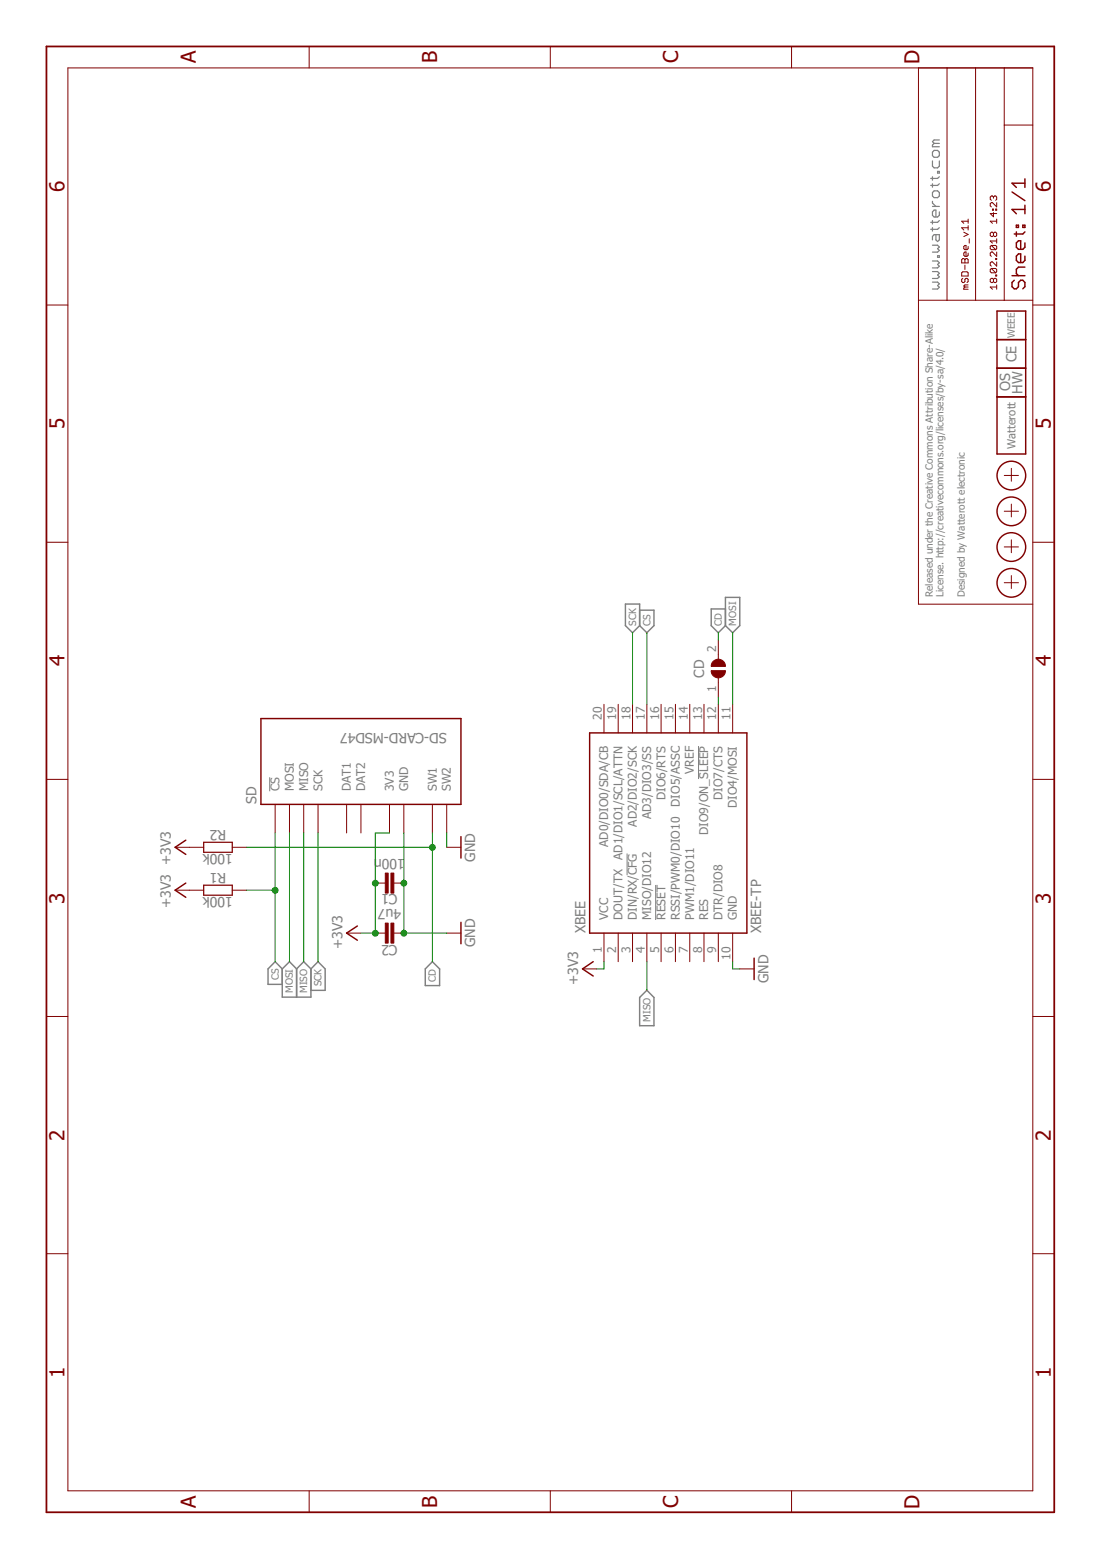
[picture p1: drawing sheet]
<svg xmlns="http://www.w3.org/2000/svg" width="210mm" height="297mm" viewBox="0 0 210 297" stroke-linecap="round" stroke-linejoin="round" font-family="sans-serif">
<g fill="none" stroke="#808080" stroke-width=".23">
<path d="M177.6 30.6v1l.3 .4h.7l.3-.4v-1M177.6 36.7l.3-.4h.7l.3 .4v.6l-.3 .3h-.7l-.3-.3zM177.6 33.7v.6M177.6 35v.6M177.6 38.3v.4l.7 .6M177.6 39.3h1.3M177.9 28.6h.7l.3 .4v.6l-.3 .4h-.7l-.3-.4v-.6zM177.9 27.3l-.3 .3v.3h1.3M177.9 27.3h1M178.6 32.6h.3v.4h-.3zM178.9 35l-.3 .3h-1.3M178.9 33.7l-.3 .3h-1.3"/>
<path d="M178.9 26.6h-1l-.3 .4 .3 .3M177.6 53.7h1l.3 .3-.3 .4 .3 .3-.3 .3h-1M177.6 51.7h1l.3 .3-.3 .4 .3 .3-.3 .3h-1M177.6 49.7h1l.3 .3-.3 .4 .3 .3-.3 .3h-1M177.6 46.7h1l.3 .3-.3 .3 .3 .4-.3 .3h-1M177.6 42v.7M177.6 43.3v.7M178.3 44.7v1l.3 .3 .3-.3v-1h-1l-.3 .3v.7M178.6 48.7h.3v.3h-.3zM178.9 40.3v.7l-.3 .3h-.7l-.3-.3v-.7l.3-.3h.4v1.3M178.9 43.3l-.3 .4h-1.3M178.9 42l-.3 .3h-1.3"/>
</g>
<path d="M51.4 148v2.7M133.1 142v6.3M119.4 162.5v4.1M124.9 168.5v6.7" fill="none" stroke="#808080" stroke-width=".19"/>
<path d="M119.1 115h2.7v4.1l-1.3 1.4-1.4-1.4zM121.8 116.2h2.8v2.9l-1.4 1.4-1.4-1.4M138.2 113.7h2.7v5.4l-1.3 1.4-1.4-1.4zM138.2 116h-2.7v3.1l1.3 1.4 1.4-1.4M53.8 184.5v5.4h5.4v-5.4M53.8 184.5l1.3-1.4 1.4 1.4M53.8 184.5l-1.4-1.4-1.3 1.4v2.9h2.7M56.5 184.5l1.3-1.4 1.4 1.4M56.5 184.5v5.4M59.2 184.5l1.4-1.4 1.3 1.4v4.1h-2.7M82.4 183.1l1.3 1.4v3.2h-2.7v-3.2zM123.2 188.6l1.4 1.3v5.4h-2.8v-5.4z" fill="none" stroke="#808080" stroke-width=".28"/>
<g fill="none" stroke="#800000" stroke-width=".19">
<path d="M12.9 12.9h183.8v271h-183.8zM58.9 8.8v4.1M104.8 8.8v4.1M150.8 8.8v4.1M174.9 12.9v102.1h21.8M180.4 12.9v44.3M185.8 12.9v44.3M191.3 12.9v44.3M189 39.8h.2v.2h-.2zM189.2 37.5l.2-.2h.3l.1 .2v.4l-.1 .2M189.2 37.5l-.2-.2-.4 .2v.4l.2 .2M189.2 37.5v.2"/>
<path d="M189.7 39.8h.1v.2h-.1zM189.8 38.6v.8l-.8-.8h-.2l-.2 .2v.4l.2 .2M191.3 23.8h5.4M8.8 58.1h4.1M174.9 57.2h21.8M183.2 51.9l.2-.1h.8l.2 .1v.7h-1.2zM183.4 53l-.2 .2v.4l.4 .2 .2-.2v-.4l.4-.2 .2 .2v.4l-.2 .2M183.4 49.2l.4 .2 .4-.2 .2 .2v.7h-1.2v-.7zM183.6 44.2l.8 .4-.8 .4M183.8 54.7l-.2 .4h.8M183.8 54.7h.6M183.8 49.4v.7"/>
<path d="M183.8 50.5v.8M184.4 46.9v.4l-.2 .2h-.4l-.2-.2v-.4l.4-.2v.8M184.4 48.2v.4l-.2 .2h-.4l-.2-.2v-.4l.4-.2v.8M184.4 54.3h-.6l-.2 .2 .2 .2M184.4 41.7v.8M184.4 43v.8M184.4 43.4h-1.2l.4 .4M184.4 42.1h-1.2l.4 .4M184.6 45.5v.8M188.8 46.7l-.2 .2v.4l.2 .2h.9M188.8 46.7h.9l.1 .2v.4l-.1 .2M188.8 51.1h.9l.1 .2v.4l-.1 .2"/>
<path d="M188.8 51.1l-.2 .2v.4l.2 .2h.9M188.8 51.1l.9 .8M188.8 46.7l.9 .8M189.2 53.2l-.2-.2-.4 .2v.4l.2 .2 .4-.2M189.2 53.2l.2-.2 .4 .2v.4l-.1 .2-.5-.2M189.2 44.4l.2-.2h.3l.1 .2v.4l-.1 .2-.5-.2M189.2 44.4l-.2-.2-.4 .2v.4l.2 .2h.2l.2-.2M189.2 40.5v.8l-.6-.6h1.2M189.2 44.4v.4M189.2 53.2v.4M189.7 52.4h.1v.2h-.1zM189.7 49.2h.1v.2h-.1z"/>
<path d="M189.8 54.7h-1.2l.4 .4M189.8 48v.8l-.8-.8-.4 .2v.4l.2 .2M189.8 42.1h-1.2l.4 .4M189.8 41.7v.8M189.8 45.5v.8M189.8 49.9v.8l-.8-.8h-.2l-.2 .2v.4l.2 .2M189.8 54.3v.8M189.8 45.9h-1.2l.4 .4M196.7 58.1h4.1M191.3 97.3h2.7M191.3 90.5h2.7M192.6 89.2v2.4"/>
<path d="M192.6 96v2.4M8.8 103.3h4.1M191.3 104.1h2.7M191.3 111h2.7M192.6 102.8v2.4M192.6 109.6v2.5M196.7 103.3h4.1M115 134.1v5.5M117.8 134.1v5.5M120.5 134.1v5.5M123.2 134.1v5.5M125.9 134.1v5.5"/>
<path d="M128.7 134.1v5.5M131.4 134.1v5.5M134.1 134.1v5.5M136.8 121.9v3.6M136.8 129.1v3.6M136.8 134.1v5.5M139.6 134.1v5.5M8.8 148.4h4.1M52.4 153.2v5.4M55.1 153.2v5.4M57.8 153.2v5.4M60.6 153.2v5.4"/>
<path d="M66 153.2v5.4M68.7 153.2v5.4M74.2 153.2v5.4M76.9 153.2v5.4M82.4 153.2v5.4M85.1 153.2v5.4M196.7 148.4h4.1M33.4 169.5h5.4M33.4 161.3h5.4M44.2 169.5h2.8M44.2 161.3h2.8M66 177.7h2.7"/>
<path d="M71.5 168.1h1.9M71.5 177.7h1.9M75 168.1h1.9M75 177.7h1.9M85.1 177.7h2.7M85.1 161.3h2.7M115 177.7v5.4M117.8 177.7v5.4M120.5 177.7v5.4M123.2 177.7v5.4M125.9 177.7v5.4M128.7 177.7v5.4"/>
<path d="M131.4 177.7v5.4M134.1 177.7v5.4M136.8 177.7v5.4M139.6 177.7v5.4M8.8 193.5h4.1M111 184.5h2.7M140.9 184.5h2.7M196.7 193.5h4.1M8.8 238.7h4.1M196.7 238.7h4.1M58.9 283.9v4.1M104.8 283.9v4.1"/>
<path d="M150.8 283.9v4.1"/>
</g>
<g fill="none" stroke="#800000" stroke-width=".28">
<path d="M192.8 36.6l2.4 1.6M195.2 39.9h-2.4l.8 .8M195.2 34.1v1.6M195.2 39.1v1.6M195.2 34.9h-2.4l.8 .8M189.9 59.2h5.5v27.2h-5.5zM192.8 52.5h2.4M193.2 53.4l-.4 .4v.8l.4 .4h.4l.4-.4v-.8l.4-.4h.4l.4 .4v.8l-.4 .4M193.6 42.9h.4v.4h-.4zM193.6 44.2v.8M194.8 42.9h.4v.4h-.4zM195.2 46.2v.9l-.4 .4h-.8l-.4-.4v-.9l.4-.4h.4v1.7"/>
<path d="M195.2 48.8v.8l-.4 .4h-.8l-.4-.4v-.8l.4-.5h.4v1.7M195.2 50.9h-1.2l-.4 .4v.8l.4 .4M195.2 44.2l-.4 .4h-1.6M189.9 75.6h5.5M189.9 70.1h5.5M189.9 64.7h5.5M49.7 136.8h38.1v16.4h-38.1zM112.3 139.6h30v38.1h-30zM35.4 160l-2 1.3 2 1.4M87.8 159.3v4.1M35.4 168.1l-2 1.4 2 1.4M68.1 176.3l-2.1 1.4 2.1 1.3"/>
<path d="M87.8 175.6v4.1M113 183.1l-2 1.4 2 1.3M143.6 182.4v4.1"/>
<circle cx="192.6" cy="97.4" r="2.73"/>
<circle cx="192.6" cy="90.6" r="2.73"/>
<circle cx="192.6" cy="111" r="2.73"/>
<circle cx="192.6" cy="104.2" r="2.73"/>
</g>
<path d="M8.8 8.8h192v279.2h-192z" fill="none" stroke="#800000" stroke-width=".34"/>
<g fill="#800000" stroke="#800000" stroke-width=".19">
<path d="M73.4 166.2h.5v3.9h-.5z"/>
<path d="M74.5 166.2h.5v3.9h-.5z"/>
<path d="M73.4 175.8h.5v3.8h-.5z"/>
<path d="M74.5 175.8h.5v3.8h-.5z"/>
</g>
<path d="M38.8 168.6h5.4v1.9h-5.4zM38.8 160.4h5.4v1.9h-5.4z" fill="none" stroke="#800000" stroke-width=".23"/>
<g fill="#800000" stroke="#800000" stroke-width=".19">
<path d="M135.8 125.9a1.37 1.37 0 0 1 1.5-.3 1.37 1.37 0 0 1 .9 1.3h-2.7v-.5z" fill-rule="evenodd"/>
<path d="M135.5 127.7h2.7a1.35 1.35 0 0 1-1.4 1.4 1.35 1.35 0 0 1-1.3-1.4z" fill-rule="evenodd"/>
</g>
<g fill="none" stroke="#008000" stroke-width=".19">
<path d="M120.5 120.5v13.6M123.2 120.5v13.6M136.8 120.5v1.4M136.8 132.7v1.4M139.6 120.5v13.6M52.4 158.6v24.5M55.1 158.6v24.5M57.8 158.6v24.5M60.6 158.6v24.5M74.2 158.6h-2.7v19.1h-2.8M76.9 158.6v19.1h8.2M82.4 158.6v24.5"/>
<path d="M85.1 158.6v2.7M47 169.5h5.4M47 161.3h35.4M115 183.1v1.4h-1.3M123.2 183.1v5.5M139.6 183.1v1.4h1.3"/>
</g>
<g fill="#008000" stroke="#008000" stroke-width=".19">
<circle cx="76.9" cy="168.2" r=".55"/>
<circle cx="76.9" cy="177.7" r=".55"/>
<circle cx="71.5" cy="168.2" r=".55"/>
<circle cx="71.5" cy="177.7" r=".55"/>
<circle cx="52.4" cy="169.5" r=".55"/>
<circle cx="82.4" cy="161.4" r=".55"/>
</g>
<g font-size="3.9" fill="#800000">
<text x="37.3" y="12.1" transform="rotate(-90 37.3 12.1)">A</text>
<text x="83.2" y="12.1" transform="rotate(-90 83.2 12.1)">B</text>
<text x="129.2" y="12.1" transform="rotate(-90 129.2 12.1)">C</text>
<text x="175.1" y="12.2" transform="rotate(-90 175.1 12.2)">D</text>
<text x="12.3" y="36.6" transform="rotate(-90 12.3 36.6)">6</text>
<text x="200.2" y="36.6" transform="rotate(-90 200.2 36.6)">6</text>
<text x="12.3" y="81.7" transform="rotate(-90 12.3 81.7)">5</text>
<text x="200.2" y="81.7" transform="rotate(-90 200.2 81.7)">5</text>
<text x="12.3" y="126.9" transform="rotate(-90 12.3 126.9)">4</text>
<text x="200.2" y="126.9" transform="rotate(-90 200.2 126.9)">4</text>
<text x="12.3" y="172.1" transform="rotate(-90 12.3 172.1)">3</text>
<text x="200.2" y="172.1" transform="rotate(-90 200.2 172.1)">3</text>
<text x="12.3" y="217.2" transform="rotate(-90 12.3 217.2)">2</text>
<text x="200.2" y="217.2" transform="rotate(-90 200.2 217.2)">2</text>
<text x="12.3" y="262.4" transform="rotate(-90 12.3 262.4)">1</text>
<text x="200.2" y="262.4" transform="rotate(-90 200.2 262.4)">1</text>
<text x="37.3" y="287.1" transform="rotate(-90 37.3 287.1)">A</text>
<text x="83.2" y="287.1" transform="rotate(-90 83.2 287.1)">B</text>
<text x="129.2" y="287.1" transform="rotate(-90 129.2 287.1)">C</text>
<text x="175.1" y="287.2" transform="rotate(-90 175.1 287.2)">D</text>
</g>
<g font-size="2.7" fill="#808080">
<text x="193.6" y="68.9" transform="rotate(-90 193.6 68.9)">CE</text>
<text x="192.4" y="74.5" transform="rotate(-90 192.4 74.5)">OS</text>
<text x="194.8" y="75" transform="rotate(-90 194.8 75)">HW</text>
<text x="134.1" y="129" transform="rotate(-90 134.1 129)">CD</text>
<text x="85.1" y="139.5" transform="rotate(-180 85.1 139.5)">SD-CARD-MSD47</text>
<text x="48.9" y="153.2" transform="rotate(-90 48.9 153.2)">SD</text>
<text x="43.1" y="158.1" transform="rotate(-180 43.1 158.1)">R2</text>
<text x="43.1" y="166.2" transform="rotate(-180 43.1 166.2)">R1</text>
<text x="44.4" y="162.7" transform="rotate(-180 44.4 162.7)">100k</text>
<text x="77.1" y="163.5" transform="rotate(-180 77.1 163.5)">100n</text>
<text x="90.5" y="164.1" transform="rotate(-90 90.5 164.1)">GND</text>
<text x="32.5" y="172.9" transform="rotate(-90 32.5 172.9)">+3V3 +3V3</text>
<text x="44.4" y="170.9" transform="rotate(-180 44.4 170.9)">100k</text>
<text x="75.7" y="170.3" transform="rotate(-180 75.7 170.3)">C1</text>
<text x="76.4" y="173" transform="rotate(-180 76.4 173)">4u7</text>
<text x="75.7" y="179.9" transform="rotate(-180 75.7 179.9)">C2</text>
<text x="111.5" y="177.7" transform="rotate(-90 111.5 177.7)">XBEE</text>
<text x="145" y="177.7" transform="rotate(-90 145 177.7)">XBEE-TP</text>
<text x="65.2" y="180.7" transform="rotate(-90 65.2 180.7)">+3V3</text>
<text x="90.5" y="180.4" transform="rotate(-90 90.5 180.4)">GND</text>
<text x="110.1" y="187.6" transform="rotate(-90 110.1 187.6)">+3V3</text>
<text x="146.4" y="187.2" transform="rotate(-90 146.4 187.2)">GND</text>
</g>
<g font-size="2.3" fill="#808080">
<text x="136.4" y="124.2" transform="rotate(-90 136.4 124.2)">2</text>
<text x="136.4" y="131.7" transform="rotate(-90 136.4 131.7)">1</text>
<text x="114.7" y="137" transform="rotate(-90 114.7 137)">20</text>
<text x="117.4" y="137" transform="rotate(-90 117.4 137)">19</text>
<text x="120.1" y="137" transform="rotate(-90 120.1 137)">18</text>
<text x="122.8" y="137" transform="rotate(-90 122.8 137)">17</text>
<text x="125.5" y="137" transform="rotate(-90 125.5 137)">16</text>
<text x="128.3" y="137" transform="rotate(-90 128.3 137)">15</text>
<text x="131" y="137" transform="rotate(-90 131 137)">14</text>
<text x="133.7" y="137" transform="rotate(-90 133.7 137)">13</text>
<text x="136.4" y="137" transform="rotate(-90 136.4 137)">12</text>
<text x="139.2" y="137" transform="rotate(-90 139.2 137)">11</text>
<text x="132.2" y="147.4" transform="rotate(-90 132.2 147.4)">VREF</text>
<text x="53.2" y="150.7" transform="rotate(-90 53.2 150.7)">CS</text>
<text x="56" y="150.7" transform="rotate(-90 56 150.7)">MOSI</text>
<text x="58.7" y="150.7" transform="rotate(-90 58.7 150.7)">MISO</text>
<text x="61.4" y="150.7" transform="rotate(-90 61.4 150.7)">SCK</text>
<text x="66.8" y="150.7" transform="rotate(-90 66.8 150.7)">DAT1</text>
<text x="69.6" y="150.7" transform="rotate(-90 69.6 150.7)">DAT2</text>
<text x="75" y="150.7" transform="rotate(-90 75 150.7)">3V3</text>
<text x="77.7" y="150.7" transform="rotate(-90 77.7 150.7)">GND</text>
<text x="83.2" y="150.7" transform="rotate(-90 83.2 150.7)">SW1</text>
<text x="85.9" y="150.7" transform="rotate(-90 85.9 150.7)">SW2</text>
<text x="124" y="156" transform="rotate(-90 124 156)">AD3/DIO3/SS</text>
<text x="126.7" y="152.4" transform="rotate(-90 126.7 152.4)">DIO6/RTS</text>
<text x="129.5" y="153.6" transform="rotate(-90 129.5 153.6)">DIO5/ASSC</text>
<text x="137.6" y="152.3" transform="rotate(-90 137.6 152.3)">DIO7/CTS</text>
<text x="140.4" y="153.8" transform="rotate(-90 140.4 153.8)">DIO4/MOSI</text>
<text x="115.9" y="161.2" transform="rotate(-90 115.9 161.2)">AD0/DIO0/SDA/CB</text>
<text x="121.3" y="157.4" transform="rotate(-90 121.3 157.4)">AD2/DIO2/SCK</text>
<text x="134.9" y="159" transform="rotate(-90 134.9 159)">DIO9/ON_SLEEP</text>
<text x="118.6" y="163.7" transform="rotate(-90 118.6 163.7)">AD1/DIO1/SCL/ATTN</text>
<text x="115.9" y="175.2" transform="rotate(-90 115.9 175.2)">VCC</text>
<text x="118.6" y="175.2" transform="rotate(-90 118.6 175.2)">DOUT/TX</text>
<text x="121.3" y="175.2" transform="rotate(-90 121.3 175.2)">DIN/RX/CFG</text>
<text x="124" y="175.2" transform="rotate(-90 124 175.2)">MISO/DIO12</text>
<text x="126.7" y="175.2" transform="rotate(-90 126.7 175.2)">RESET</text>
<text x="129.5" y="175.2" transform="rotate(-90 129.5 175.2)">RSSI/PWM0/DIO10</text>
<text x="132.2" y="175.2" transform="rotate(-90 132.2 175.2)">PWM1/DIO11</text>
<text x="134.9" y="175.2" transform="rotate(-90 134.9 175.2)">RES</text>
<text x="137.6" y="175.2" transform="rotate(-90 137.6 175.2)">DTR/DIO8</text>
<text x="140.4" y="175.2" transform="rotate(-90 140.4 175.2)">GND</text>
<text x="114.7" y="181.4" transform="rotate(-90 114.7 181.4)">1</text>
<text x="117.4" y="181.4" transform="rotate(-90 117.4 181.4)">2</text>
<text x="120.1" y="181.4" transform="rotate(-90 120.1 181.4)">3</text>
<text x="122.8" y="181.4" transform="rotate(-90 122.8 181.4)">4</text>
<text x="125.5" y="181.4" transform="rotate(-90 125.5 181.4)">5</text>
<text x="128.3" y="181.4" transform="rotate(-90 128.3 181.4)">6</text>
<text x="131" y="181.4" transform="rotate(-90 131 181.4)">7</text>
<text x="133.7" y="181.4" transform="rotate(-90 133.7 181.4)">8</text>
<text x="136.4" y="181.4" transform="rotate(-90 136.4 181.4)">9</text>
<text x="139.2" y="182.7" transform="rotate(-90 139.2 182.7)">10</text>
</g>
<text font-size="2.1" fill="#808080" x="193.4" y="85.5" transform="rotate(-90 193.4 85.5)">Watterott</text>
<g font-size="1.9" fill="#808080">
<text x="193.3" y="64.4" transform="rotate(-90 193.3 64.4)">WEEE</text>
<text x="177.7" y="113.7" transform="rotate(-90 177.7 113.7)">Released under the Creative Commons Attribution Share-Alike</text>
<text x="179.7" y="113.7" transform="rotate(-90 179.7 113.7)">License. http://creativecommons.org/licenses/by-sa/4.0/</text>
<text x="183.8" y="113.7" transform="rotate(-90 183.8 113.7)">Designed by Watterott electronic</text>
<text x="121.2" y="119.1" transform="rotate(-90 121.2 119.1)">SCK</text>
<text x="123.9" y="119.1" transform="rotate(-90 123.9 119.1)">CS</text>
<text x="137.5" y="119.1" transform="rotate(-90 137.5 119.1)">CD</text>
<text x="140.2" y="119.1" transform="rotate(-90 140.2 119.1)">MOSI</text>
<text x="53.1" y="186.7" transform="rotate(-90 53.1 186.7)">CS</text>
<text x="55.8" y="189.1" transform="rotate(-90 55.8 189.1)">MOSI</text>
<text x="58.5" y="189.1" transform="rotate(-90 58.5 189.1)">MISO</text>
<text x="61.3" y="187.8" transform="rotate(-90 61.3 187.8)">SCK</text>
<text x="83" y="186.9" transform="rotate(-90 83 186.9)">CD</text>
<text x="123.9" y="194.5" transform="rotate(-90 123.9 194.5)">MISO</text>
</g>
</svg>
